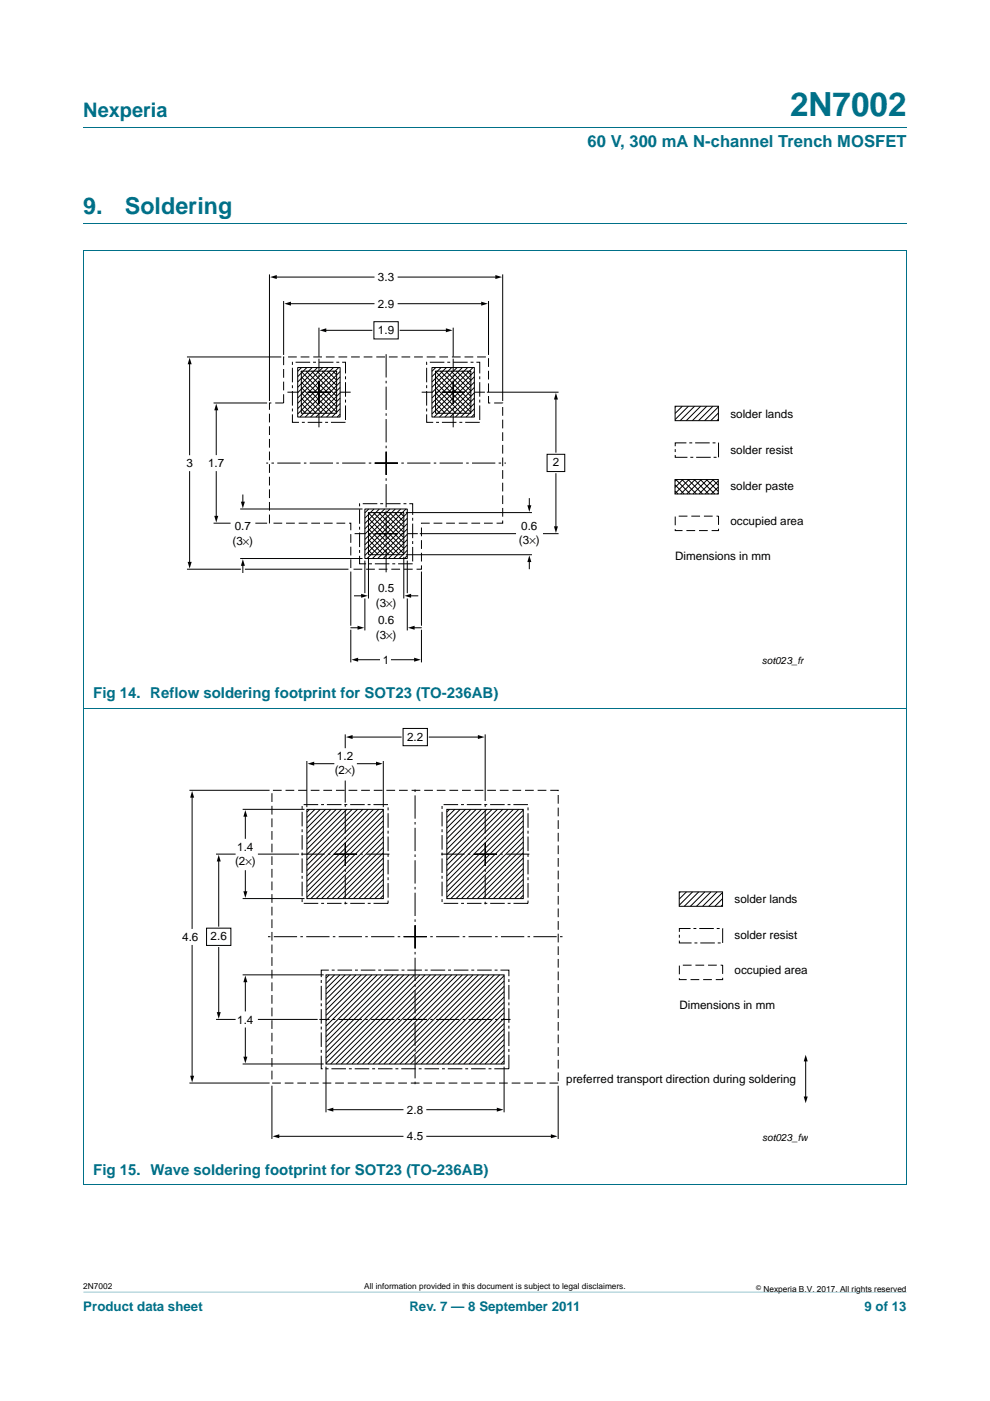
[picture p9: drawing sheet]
<svg xmlns="http://www.w3.org/2000/svg" width="210mm" height="297mm" viewBox="0 0 210 297" stroke-linecap="round" stroke-linejoin="round" font-family="sans-serif">
<path d="M17.7 273.9l174.6 .1z" fill="#007088"/>
<path d="M17.7 27h174.6M17.6 53.1h174.7M17.7 47.4h174.6M17.7 53.1v198M192.3 53.1v198M17.6 150.1h174.7M17.6 251.2h174.7" fill="none" stroke="#007088" stroke-width=".21"/>
<g fill="none" stroke="#000" stroke-width=".21">
<path d="M57.2 58.2v26.8M58.4 58.7h20.9M84.4 58.7h21M106.6 58.2v26.8M39.7 75.7h20M40.2 77v19.4M60.2 63.8v11.5M61.4 64.4h17.9M63.1 77.9h9v10.5h-9zM63.8 78.7l7.6 7.6M63.9 79.9l7.5 7.5M63.9 78.7h7.5v8.9h-7.5z"/>
<path d="M64 77.9l-.9 .8M64.9 78.7l6.5 6.4M65.1 77.9l-2 2M66.1 78.7l5.3 5.3M66.2 77.9l-3.1 3.1M67.2 78.7l4.2 4.2M67.3 77.9l-4.2 4.2M67.7 69.5v6.1M68.3 78.7l3.1 3.1M68.5 77.9l-5.4 5.3M68.9 70h10M69.5 78.7l1.9 1.9"/>
<path d="M69.6 77.9l-6.5 6.5M70.6 78.7l.8 .8M70.7 77.9l-7.6 7.6M71.9 77.9l-8.8 8.7M72.1 78.8l-9 9M72.1 79.9l-8.5 8.5M79.3 68.2h5.2v3.7h-5.2zM84.4 64.4h17.9M84.9 70h10M91.6 77.9h9v10.5h-9zM92.3 78.7l7.6 7.6M92.4 79.9l7.5 7.5"/>
<path d="M92.4 78.7h7.5v8.9h-7.5zM92.4 77.9l-.8 .8M93.4 78.7l6.5 6.4M93.6 77.9l-2 2M94.5 78.7l5.4 5.3M94.7 77.9l-3.1 3.1M95.7 78.7l4.2 4.2M95.8 77.9l-4.2 4.2M96.1 69.5v6.1M96.8 78.7l3.1 3.1M96.9 77.9l-5.3 5.3M97.9 78.7l2 1.9"/>
<path d="M98.1 77.9l-6.5 6.5M99.1 78.7l.8 .8M99.2 77.9l-7.6 7.6M100.3 77.9l-8.7 8.7M100.6 78.8l-9 9M100.6 79.9l-8.5 8.5M103.6 63.8v11.5M40.2 100v19.4M45.3 85.4h11.4M45.9 86.7v9.7M45.9 100v9.7M63.9 81l6.6 6.6"/>
<path d="M63.9 82.2l5.5 5.4M63.9 83.3l4.3 4.3M63.9 84.4l3.2 3.2M63.9 85.5l2.1 2.1M63.9 86.7l.9 .9M72.1 81l-7.4 7.4M72.1 82.2l-6.2 6.2M72.1 83.3l-5.1 5.1M72.1 84.4l-4 4M72.1 85.5l-2.8 2.9M72.1 86.7l-1.7 1.7M72.1 87.8l-.6 .6"/>
<path d="M92.4 81l6.6 6.6M92.4 82.2l5.4 5.4M92.4 83.3l4.3 4.3M92.4 84.4l3.2 3.2M92.4 85.5l2 2.1M92.4 86.7l.9 .9M100.6 85.5l-2.9 2.9M100.6 86.7l-1.7 1.7M100.6 81l-7.4 7.4M100.6 82.2l-6.3 6.2M100.6 83.3l-5.1 5.1M100.6 84.4l-4 4"/>
<path d="M100.6 87.8l-.6 .6M103.3 83.2h15.2M116 96.3h3.8v3.7h-3.8zM117.9 84.4v11.5M143.2 86.1h9.2v3.1h-9.2zM143.4 86.1l-.2 .3M144.7 86.1l-1.5 1.6M146 86.1l-2.8 2.9M147.3 86.1l-3 3.1M148.6 86.1l-3 3.1M149.9 86.1l-3 3.1M151.2 86.1l-3 3.1"/>
<path d="M152.4 86.3l-2.9 2.9M152.4 87.6l-1.6 1.6M152.4 88.9l-.4 .3M45.3 110.9h3.6M50.9 118.4h26M50.9 107.9h26M51.5 105v1.6M51.5 119.7v1.7M54.2 110.9h2.5M77.4 118.8v7M77.4 107.9h9v10.5h-9zM78.1 108.7l7.5 7.6"/>
<path d="M78.2 118.1v8.8M78.2 108.7h7.4v8.9h-7.4zM78.2 109.9l7.4 7.5M78.2 111l6.5 6.6M78.2 112.2l5.4 5.4M78.2 113.3l4.3 4.3M78.2 114.4l3.1 3.2M78.2 115.5l2 2.1M78.2 116.7l.9 .9M78.2 107.9l-.8 .8M79.2 108.7l6.4 6.4M79.3 107.9l-1.9 2"/>
<path d="M80.3 108.7l5.3 5.3M80.5 107.9l-3.1 3.1M81.4 108.7l4.2 4.2M81.6 107.9l-4.2 4.2M82.6 108.7l3 3M82.7 107.9l-5.3 5.3M83.7 108.7l1.9 1.9M83.8 107.9l-6.4 6.5M84.8 108.7l.8 .8M85 107.9l-7.6 7.6M85.6 118.1v8.8M86.1 117.6h26.7"/>
<path d="M86.1 108.7h26.7M86.1 107.9l-8.7 8.7M86.4 108.8l-9 9M86.4 109.9l-8.5 8.5M86.4 111l-7.4 7.4M86.4 112.2l-6.3 6.2M86.4 113.3l-5.2 5.1M86.4 114.4l-4 4M86.4 115.5l-2.9 2.9M86.4 116.7l-1.8 1.7M86.4 117.8l-.6 .6M86.4 118.8v7"/>
<path d="M89 113.1h20.5M112.3 105.7v1.7M112.3 118.9v1.7M115.2 113.1h3.3M117.9 100.4v11.5M143.2 102.8l1.9 1.9M143.2 104.1l.6 .6M143.2 101.7h9.2v3h-9.2zM143.3 101.7l3.1 3M143.5 101.7l-.3 .3M144.6 101.7l3.1 3M144.8 101.7l-1.6 1.6"/>
<path d="M145.9 101.7l3.1 3M146.1 101.7l-2.9 2.9M147.2 101.7l3.1 3M147.4 101.7l-3 3M148.5 101.7l3.1 3M148.7 101.7l-3 3M149.8 101.7l2.6 2.5M150 101.7l-3 3M151.1 101.7l1.3 1.2M151.3 101.7l-3 3M152.4 104.6l-.2 .1M152.4 103.3l-1.5 1.4"/>
<path d="M152.4 102l-2.8 2.7M39.7 120.7h11.4M51.9 120.7h22M74.4 121.2v11.5M74.4 133.5v6.9M74.4 133.1h1.7M75.2 126.3h1.7M75.7 139.9h4.8M77.4 126.9v6.8M83 139.9h5.1M86.4 126.9v6.8M86.9 126.3h1.7"/>
<path d="M87.7 133.1h1.6M89.4 121.2v11.5M89.4 133.5v6.9M73.2 155.7v2.9M74.5 156.3h10.6M85.5 154.4h5.2v3.7h-5.2zM91 156.3h10.6M102.9 155.7v14.1M40.2 167.6h17M40.7 168.8v28M51.5 171.6h13.1M52 172.9v4.8"/>
<path d="M65.1 161.3v9.8M65.1 171.6h16.2v18.9h-16.2zM65.7 171.6l-.6 .6M66.4 161.9h4.4M66.8 171.6l-1.7 1.7M67.9 171.6l-2.8 2.8M69.1 171.6l-4 4M70.2 171.6l-5.1 5.1M71.3 171.6l-6.2 6.2M72.4 171.6l-7.3 7.4M73.2 165.5v4.7M73.6 171.6l-8.5 8.5"/>
<path d="M74.7 171.6l-9.6 9.6M75.8 161.9h4.2M75.8 171.6l-10.7 10.7M77 171.6l-11.9 11.9M78.1 171.6l-13 13M79.2 171.6l-14.1 14.1M80.3 171.6l-15.2 15.3M81.3 161.3v9.8M81.3 171.8l-16.2 16.2M81.3 172.9l-16.2 16.2M81.3 174l-16.2 16.2M81.3 175.2l-15.3 15.3"/>
<path d="M81.3 176.3l-14.2 14.2M81.3 177.4l-13.1 13.1M81.3 178.5l-12 12M81.3 179.7l-10.8 10.8M94.8 171.6h16.2v18.9h-16.2zM95.3 171.6l-.5 .6M96.5 171.6l-1.7 1.7M97.6 171.6l-2.8 2.8M98.7 171.6l-3.9 4M99.9 171.6l-5.1 5.1M101 171.6l-6.2 6.2M102.1 171.6l-7.3 7.3"/>
<path d="M103.2 171.6l-8.4 8.5M104.4 171.6l-9.6 9.6M105.5 171.6l-10.7 10.7M106.6 171.6l-11.8 11.9M107.8 171.6l-13 13M108.9 171.6l-14.1 14.1M110 171.6l-15.2 15.3M111 171.8l-16.2 16.2M111 172.9l-16.2 16.2M111 174l-16.2 16.2M111 175.2l-15.4 15.3M111 176.3l-14.2 14.2"/>
<path d="M111 177.4l-13.1 13.1M111 178.5l-12 12M111 179.7l-10.8 10.8M43.8 196.8h5.2v3.6h-5.2zM45.8 181.1h4.2M46.4 182.4v14M51.5 190.5h13.1M52 184.6v4.6M54.7 181.1h8.7M81.3 181.9l-8.6 8.6M81.3 183.1l-7.4 7.4M81.3 184.2l-6.3 6.3"/>
<path d="M81.3 185.3l-5.2 5.2M81.3 186.4l-4.1 4.1M81.3 187.6l-2.9 2.9M81.3 188.7l-1.8 1.8M81.3 189.8l-.7 .7M81.3 180.8l-9.7 9.7M111 181.9l-8.6 8.6M111 183.1l-7.5 7.4M111 184.2l-6.3 6.3M111 185.3l-5.2 5.2M111 186.4l-4.1 4.1M111 187.6l-2.9 2.9"/>
<path d="M111 188.7l-1.8 1.8M111 189.8l-.7 .7M111 180.8l-9.7 9.7M144.1 189.1h9.2v3.1h-9.2zM144.3 189.1l-.2 .2M145.6 189.1l-1.5 1.5M146.9 189.1l-2.8 2.8M148.2 189.1l-3.1 3.1M149.5 189.1l-3.1 3.1M150.8 189.1l-3.1 3.1M152.1 189.1l-3.1 3.1M153.3 189.2l-3 3"/>
<path d="M153.3 190.5l-1.7 1.7M153.3 191.8l-.4 .4M40.7 200.5v27.9M45.8 216.1h4.2M46.4 200.9v14M51.5 206.7h17.1M52 208v6.3M52 218v6.3M54.7 216.1h12.7M69.1 206.7h37.8v18.9h-37.8zM69.8 206.7l-.7 .7M71 206.7l-1.9 1.8"/>
<path d="M72.1 206.7l-3 2.9M73.2 206.7l-4.1 4.1M74.4 206.7l-5.3 5.2M75.5 206.7l-6.4 6.3M76.6 206.7l-7.5 7.5M77.7 206.7l-8.6 8.6M78.9 206.7l-9.8 9.7M80 206.7l-10.9 10.8M81.1 206.7l-12 12M82.3 206.7l-13.2 13.1M83.4 206.7l-14.3 14.2M84.5 206.7l-15.4 15.4"/>
<path d="M85.6 206.7l-16.5 16.5M86.8 206.7l-17.7 17.6M87.9 206.7l-18.8 18.7M89 206.7l-18.9 18.9M90.2 206.7l-18.9 18.9M91.3 206.7l-18.9 18.9M92.4 206.7l-18.9 18.9M93.5 206.7l-18.8 18.9M94.7 206.7l-18.9 18.9M95.8 206.7l-18.9 18.9M96.9 206.7l-18.9 18.9M98.1 206.7l-18.9 18.9"/>
<path d="M99.2 206.7l-18.9 18.9M100.3 206.7l-18.9 18.9M101.4 206.7l-18.8 18.9M102.6 206.7l-18.9 18.9M103.7 206.7l-18.9 18.9M104.8 206.7l-18.9 18.9M106 206.7l-18.9 18.9M106.9 206.9l-18.7 18.7M106.9 208l-17.6 17.6M106.9 209.1l-16.4 16.5M106.9 210.3l-15.3 15.3M106.9 211.4l-14.2 14.2"/>
<path d="M106.9 212.5l-13.1 13.1M106.9 213.6l-11.9 12M106.9 217l-8.5 8.6M106.9 218.2l-7.4 7.4M106.9 219.3l-6.3 6.3M106.9 214.8l-10.8 10.8M106.9 215.9l-9.7 9.7M40.2 229.6h17M51.5 225.6h17.1M57.7 230.2v11.3M69.1 226.2v9.6M70.4 235.3h15.1"/>
<path d="M90.5 235.3h15.2M106.9 226.2v9.6M106.9 220.4l-5.2 5.2M106.9 221.5l-4 4.1M106.9 222.7l-2.9 2.9M106.9 223.8l-1.8 1.8M106.9 224.9l-.6 .7M118.4 230.2v11.3M170.9 224.4v8.4M59 240.9h26.5M90.5 240.9h26.6"/>
</g>
<path d="M62 76.8h11.3v12.7h-11.3zM90.5 76.8h11.3v12.7h-11.3zM143.2 93.9h9.2v3.1h-9.2zM76.3 106.8h11.2v12.7h-11.2zM64.1 170.6h18.2v20.9h-18.2zM93.8 170.6h18.2v20.9h-18.2zM144.1 196.9h9.2v3h-9.2zM68.1 205.7h39.8v20.9h-39.8z" fill="none" stroke="#000" stroke-width=".21" stroke-dasharray="3.1 .6 .6 .6" stroke-linecap="butt"/>
<path d="M60.2 75.7h43.4v9.7h3v25.5h-17.2v9.8h-15v-9.8h-17.2v-25.5h3zM143.2 109.4h9.2v3.1h-9.2zM57.7 167.6h60.7v62h-60.7zM144.1 204.6h9.2v3.1h-9.2z" fill="none" stroke="#000" stroke-width=".21" stroke-dasharray="1.9 .8" stroke-linecap="butt"/>
<g fill="#000">
<path d="M57.3 58.7l1.4-.4v.9zM105.1 58.3l1.4 .4-1.4 .5zM40.2 75.8l.5 1.4h-.9zM60.3 64.4l1.4-.4v.8zM67.8 70l1.4-.4v.8zM94.6 69.6l1.4 .4-1.4 .4zM102.1 64l1.4 .4-1.4 .4zM45.9 85.6l.4 1.4h-.8zM117.9 83.3l.4 1.4h-.8zM39.8 119.1h.9l-.5 1.4zM45.5 109.4h.8l-.4 1.4zM51.5 118.6l.4 1.4h-.8z"/>
<path d="M51.1 106.4h.8l-.4 1.4zM112.3 117.8l.4 1.4h-.8zM111.9 107.1h.8l-.4 1.4zM117.5 111.6h.8l-.4 1.4zM75.8 132.7l1.4 .4-1.4 .4zM74.5 139.9l1.5-.5v.9zM76.6 125.9l1.4 .4-1.4 .4zM85.8 126.3l1.4-.4v.8zM87.8 139.4l1.5 .5-1.5 .4zM86.5 133.1l1.4-.4v.8zM73.4 156.3l1.4-.5v.9zM101.4 155.8l1.4 .5-1.4 .4z"/>
<path d="M40.7 167.7l.5 1.4h-.9zM52 171.7l.5 1.5h-.9zM65.2 161.9l1.4-.4v.8zM79.8 161.5l1.4 .4-1.4 .4zM46.4 181.2l.4 1.4h-.8zM51.6 189h.9l-.5 1.4zM46 214.6h.8l-.4 1.4zM52 206.8l.5 1.4h-.9zM40.3 228.1h.9l-.5 1.4zM51.6 224h.9l-.5 1.5zM69.3 235.3l1.4-.5v.9zM105.4 234.8l1.4 .5-1.4 .4z"/>
<path d="M170.5 232.5h.8l-.4 1.4zM170.9 223.6l.4 1.4h-.8zM57.8 240.9l1.4-.4v.8zM116.8 240.5l1.5 .4-1.5 .4z"/>
</g>
<g fill="none" stroke="#000" stroke-width=".21" stroke-dasharray="4.9 .7 .5 .7" stroke-linecap="butt">
<path d="M65.2 83.2h9.2M67.7 80.7v9.9M67.7 85.6v-9.6M70.1 83.2h-9.1M79.5 98.2h27.8M81.9 95.8v25.6M84.4 98.2h-27.9M93.7 83.2h9.1M96.1 80.7v9.9M96.1 85.6v-9.6M98.6 83.2h-9.2M79.5 113.1h9.1"/>
<path d="M81.9 100.7v-25.6M84.4 113.1h-9.2M73.2 178.7v13.2M102.9 178.7v13.2M70.8 181.1h11.8M73.2 183.6v-13.4M75.7 181.1h-11.9M85.6 198.6h33.8M88 196.2v33.9M90.5 198.6h-33.7M100.5 181.1h11.8M102.9 183.6v-13.4"/>
<path d="M105.4 181.1h-11.9M85.6 216.1h22.7M88 201.1v-33.9M90.5 216.1h-22.8"/>
</g>
<text font-size="7" fill="#007088" x="167.6" y="24.6">2N7002</text>
<g font-size="4.9" fill="#007088">
<text x="17.7" y="45.4">9.</text>
<text x="26.5" y="45.4">Soldering</text>
</g>
<text font-size="4.2" fill="#007088" x="17.7" y="24.9">Nexperia</text>
<text font-size="3.5" fill="#007088" x="124.6" y="31.1">60 V, 300 mA N-channel Trench MOSFET</text>
<g font-size="3.2" fill="#007088">
<text x="19.8" y="148">Fig 14. Reflow soldering footprint for SOT23 (TO-236AB)</text>
<text x="19.8" y="249">Fig 15. Wave soldering footprint for SOT23 (TO-236AB)</text>
</g>
<g font-size="2.8" fill="#007088">
<text x="17.7" y="277.9">Product data sheet</text>
<text x="86.8" y="277.9">Rev. 7 — 8 September 2011</text>
<text x="183.4" y="277.9">9 of 13</text>
</g>
<g font-size="2.5">
<text x="80.2" y="59.6">3.3</text>
<text x="80.2" y="65.3">2.9</text>
<text x="80.2" y="70.8">1.9</text>
<text x="154.9" y="88.5">solder lands</text>
<text x="39.5" y="99.1">3</text>
<text x="44.1" y="99.1">1.7</text>
<text x="117.2" y="98.9">2</text>
<text x="154.9" y="96.2">solder resist</text>
<text x="154.9" y="104">solder paste</text>
<text x="49.8" y="112.5">0.7</text>
<text x="110.5" y="112.4">0.6</text>
<text x="154.9" y="111.4">occupied area</text>
<text x="49.3" y="115.5">(3×)</text>
<text x="110.1" y="115.4">(3×)</text>
<text x="143.2" y="118.8">Dimensions in mm</text>
<text x="80.2" y="125.6">0.5</text>
<text x="79.7" y="128.6">(3×)</text>
<text x="79.7" y="135.4">(3×)</text>
<text x="80.2" y="132.4">0.6</text>
<text x="81.2" y="140.7">1</text>
<text x="71.5" y="161.2">1.2</text>
<text x="86.4" y="157">2.2</text>
<text x="71" y="164.2">(2×)</text>
<text x="49.8" y="183.3">(2×)</text>
<text x="50.3" y="180.4">1.4</text>
<text x="155.8" y="191.5">solder lands</text>
<text x="38.7" y="199.5">4.6</text>
<text x="44.7" y="199.4">2.6</text>
<text x="155.8" y="199.1">solder resist</text>
<text x="155.8" y="206.6">occupied area</text>
<text x="144.1" y="214">Dimensions in mm</text>
<text x="50.3" y="217">1.4</text>
<text x="120.1" y="229.6">preferred transport direction during soldering</text>
<text x="86.3" y="236.1">2.8</text>
<text x="86.3" y="241.8">4.5</text>
</g>
<g font-size="2.1">
<text x="161.6" y="140.8">sot023_fr</text>
<text x="161.7" y="241.9">sot023_fw</text>
</g>
<g font-size="1.8">
<text x="17.7" y="273.3">2N7002</text>
<text x="77.2" y="273.3">All information provided in this document is subject to legal disclaimers.</text>
<text x="161.9" y="273.9">Nexperia B.V. 2017. All rights reserved</text>
</g>
<text font-size="1.4" x="160.4" y="273.4">©</text>
</svg>
